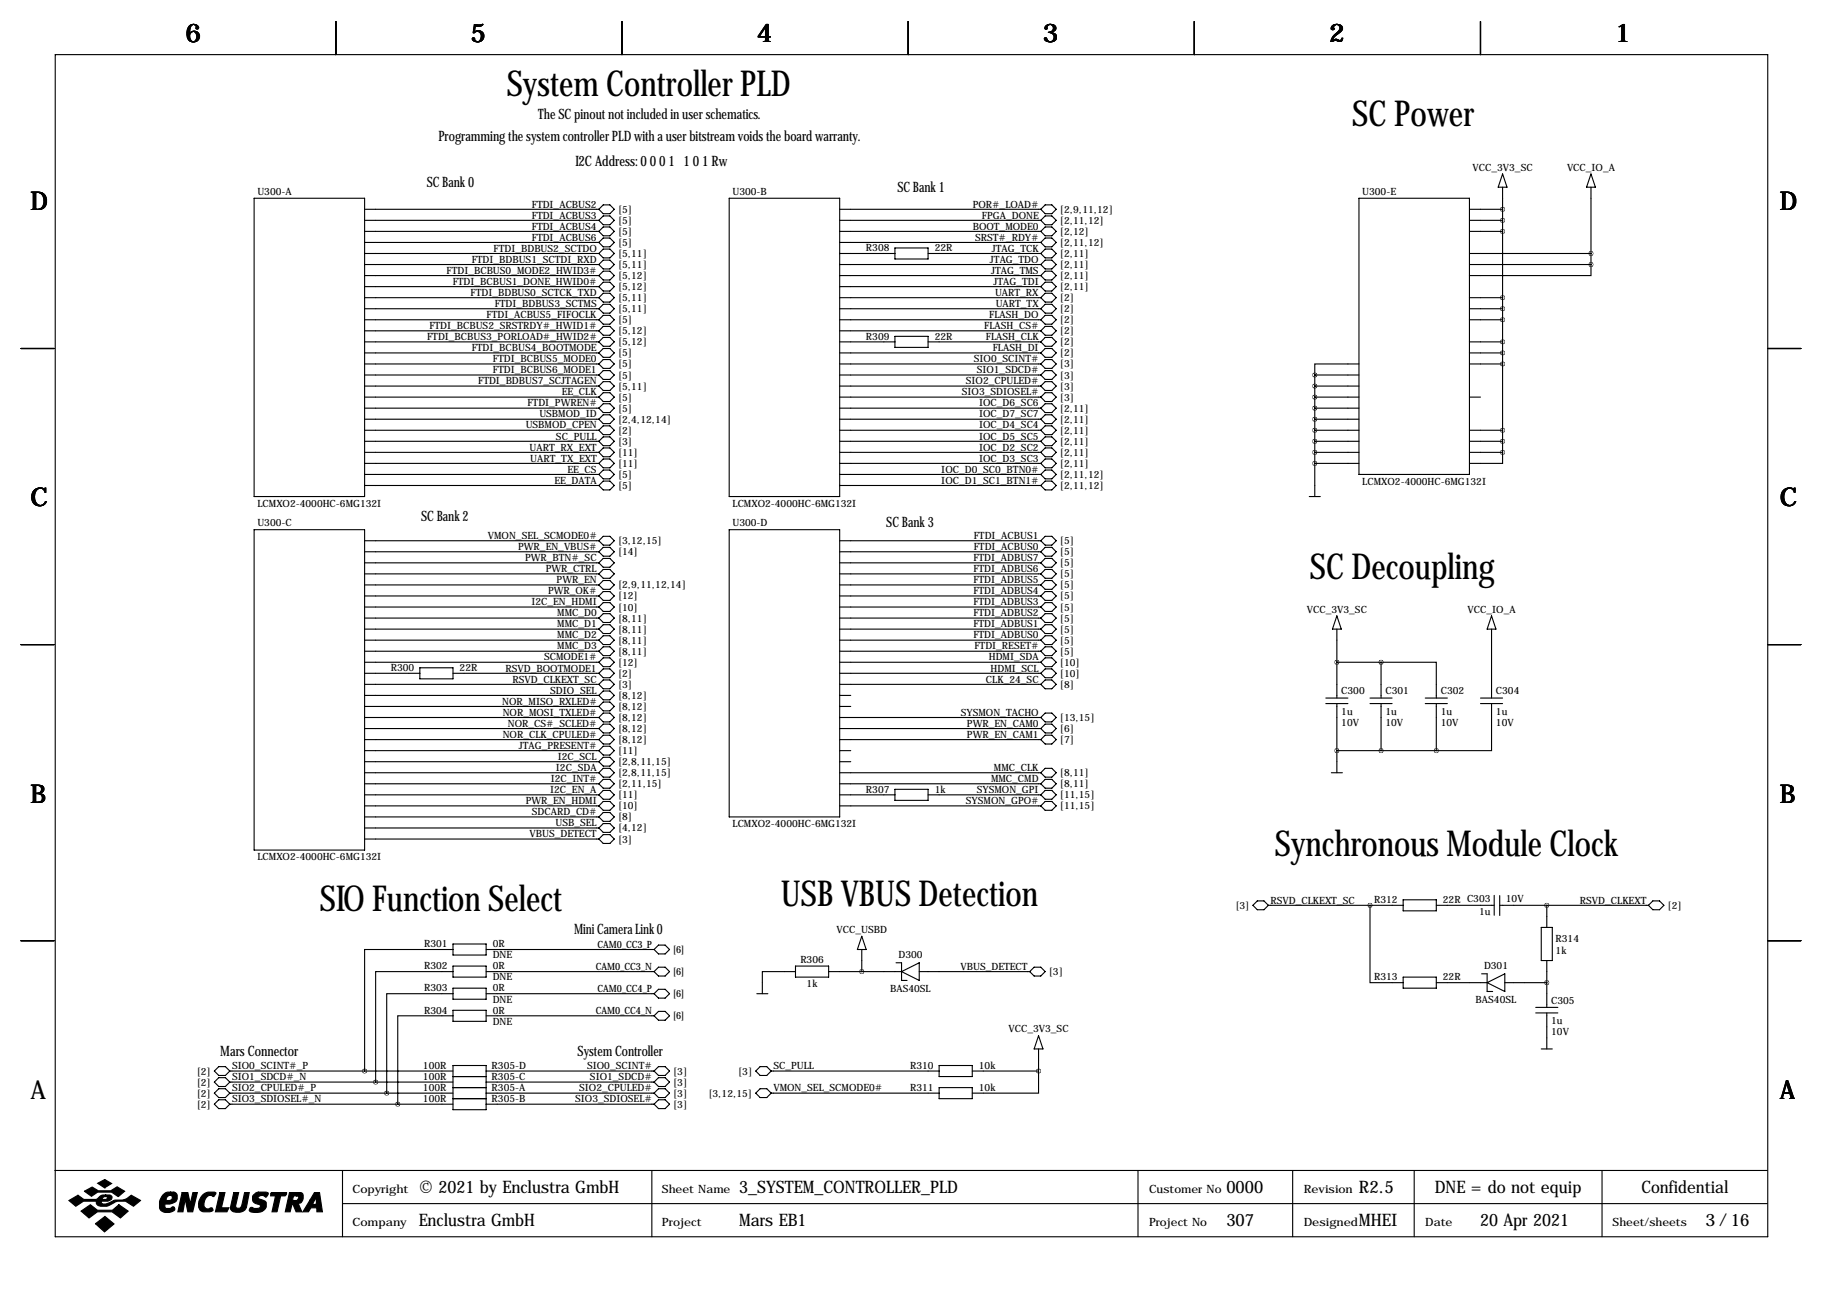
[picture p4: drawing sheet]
<svg xmlns="http://www.w3.org/2000/svg" width="419mm" height="297mm" viewBox="0 0 419 297" stroke-linecap="round" stroke-linejoin="round" font-family="sans-serif">
<g fill="none" stroke="#000" stroke-width=".25">
<path d="M12.7 12.6h393.7v271.7h-393.7zM77.2 4.9v7.7M143 4.9v7.7M208.8 4.9v7.7M274.6 4.9v7.7M340.4 4.9v7.7M345.4 40l1.1 3h-2.1zM365.8 40l1 3h-2.1zM58.4 45.6h25.4v68.6h-25.4zM83.8 58.3h53.9M83.8 48.1h53.9M83.8 50.7h53.9"/>
<path d="M83.8 53.2h53.9M83.8 55.7h53.9M138.7 47.1h1.5l1 1-1 1h-1.5l-1-1zM138.7 49.6h1.5l1 1.1-1 1h-1.5l-1-1zM138.7 52.2h1.5l1 1-1 1h-1.5l-1-1zM138.7 54.7h1.5l1 1-1 1.1h-1.5l-1-1.1zM138.7 57.3h1.5l1 1-1 1h-1.5l-1-1zM138.7 59.8h1.5l1 1-1 1h-1.5l-1-1zM167.6 45.6h25.4v68.6h-25.4zM193 58.3h12.7M193 48.1h46.3M193 50.7h46.3"/>
<path d="M193 53.2h46.3M193 55.7h46.3M205.7 57h7.7v2.5h-7.7zM213.4 58.3h25.9M239.3 48.1l1-1h1.5l1 1-1 1h-1.5zM239.3 50.7l1-1.1h1.5l1 1.1-1 1h-1.5zM239.3 53.2l1-1h1.5l1 1-1 1h-1.5zM239.3 55.7l1-1h1.5l1 1-1 1.1h-1.5zM239.3 58.3l1-1h1.5l1 1-1 1h-1.5zM312.4 45.6h25.4v63.5h-25.4zM337.8 58.3h28M337.8 48.1h7.6"/>
<path d="M337.8 50.7h7.6M337.8 53.2h7.6M345.4 43v61M365.8 43v17.8M83.8 78.6h53.9M83.8 60.8h53.9M83.8 63.4h53.9M83.8 65.9h53.9M83.8 68.4h53.9M83.8 71h53.9M83.8 73.5h53.9M83.8 76.1h53.9"/>
<path d="M138.7 62.3h1.5l1 1.1-1 1h-1.5l-1-1zM138.7 64.9h1.5l1 1-1 1h-1.5l-1-1zM138.7 67.4h1.5l1 1-1 1.1h-1.5l-1-1.1zM138.7 70h1.5l1 1-1 1h-1.5l-1-1zM138.7 72.5h1.5l1 1-1 1h-1.5l-1-1zM138.7 75h1.5l1 1.1-1 1h-1.5l-1-1zM138.7 77.6h1.5l1 1-1 1h-1.5l-1-1zM193 78.6h12.7M193 60.8h46.3M193 63.4h46.3M193 65.9h46.3M193 68.4h46.3"/>
<path d="M193 71h46.3M193 73.5h46.3M193 76.1h46.3M205.7 77.3h7.7v2.6h-7.7zM213.4 78.6h25.9M239.3 60.8l1-1h1.5l1 1-1 1h-1.5zM239.3 63.4l1-1.1h1.5l1 1.1-1 1h-1.5zM239.3 65.9l1-1h1.5l1 1-1 1h-1.5zM239.3 68.4l1-1h1.5l1 1-1 1.1h-1.5zM239.3 71l1-1h1.5l1 1-1 1h-1.5zM239.3 73.5l1-1h1.5l1 1-1 1h-1.5zM239.3 76.1l1-1.1h1.5l1 1.1-1 1h-1.5z"/>
<path d="M239.3 78.6l1-1h1.5l1 1-1 1h-1.5zM337.8 78.6h7.6M337.8 60.8h28M337.8 68.4h7.6M337.8 71h7.6M337.8 73.5h7.6M365.8 60.8v2.6h-28M4.8 80.1h7.6M83.8 81.1h53.9M83.8 83.7h53.9M83.8 86.2h53.9M83.8 88.8h53.9"/>
<path d="M83.8 91.3h53.9M83.8 93.8h53.9M83.8 96.4h53.9M83.8 98.9h53.9M137.7 81.1l1-1h1.5l1 1-1 1.1h-1.5zM138.7 82.7h1.5l1 1-1 1h-1.5l-1-1zM138.7 85.2h1.5l1 1-1 1h-1.5l-1-1zM138.7 87.7h1.5l1 1.1-1 1h-1.5l-1-1zM138.7 90.3h1.5l1 1-1 1h-1.5l-1-1zM138.7 92.8h1.5l1 1-1 1.1h-1.5l-1-1.1zM138.7 95.4h1.5l1 1-1 1h-1.5l-1-1zM138.7 97.9h1.5l1 1-1 1h-1.5l-1-1z"/>
<path d="M193 81.1h46.3M193 83.7h46.3M193 86.2h46.3M193 88.8h46.3M193 91.3h46.3M193 93.8h46.3M193 96.4h46.3M193 98.9h46.3M239.3 81.1l1-1h1.5l1 1-1 1.1h-1.5zM239.3 83.7l1-1h1.5l1 1-1 1h-1.5zM239.3 86.2l1-1h1.5l1 1-1 1h-1.5zM239.3 88.8l1-1.1h1.5l1 1.1-1 1h-1.5z"/>
<path d="M239.3 91.3l1-1h1.5l1 1-1 1h-1.5zM239.3 93.8l1-1h1.5l1 1-1 1.1h-1.5zM239.3 96.4l1-1h1.5l1 1-1 1h-1.5zM239.3 98.9l1-1h1.5l1 1-1 1h-1.5zM302.3 86.2h10.1M302.3 88.8h10.1M302.3 91.3h10.1M302.3 93.8h10.1M302.3 96.4h10.1M302.3 98.9h10.1M302.3 86.2v28M312.4 83.7h-10.1v2.5"/>
<path d="M337.8 81.1h7.6M337.8 83.7h7.6M337.8 91.3h2.6M337.8 98.9h7.6M406.4 80.1h7.6M83.8 101.5h53.9M83.8 104h53.9M83.8 106.5h53.9M83.8 109.1h53.9M83.8 111.6h53.9M137.7 101.5l1-1.1h1.5l1 1.1-1 1h-1.5zM138.7 103h1.5l1 1-1 1h-1.5l-1-1z"/>
<path d="M138.7 105.5h1.5l1 1-1 1.1h-1.5l-1-1.1zM138.7 108.1h1.5l1 1-1 1h-1.5l-1-1zM138.7 110.6h1.5l1 1-1 1h-1.5l-1-1zM193 101.5h46.3M193 104h46.3M193 106.5h46.3M193 109.1h46.3M193 111.6h46.3M239.3 104l1-1h1.5l1 1-1 1h-1.5zM239.3 106.5l1-1h1.5l1 1-1 1.1h-1.5zM239.3 109.1l1-1h1.5l1 1-1 1h-1.5zM239.3 111.6l1-1h1.5l1 1-1 1h-1.5z"/>
<path d="M240.3 100.4h1.5l1 1.1-1 1h-1.5l-1-1zM301 114.2h2.5M302.3 101.5h10.1M302.3 104h10.1M302.3 106.5h10.1M337.8 101.5h7.6M337.8 104h7.6M345.4 104v2.5h-7.6M58.4 121.8h25.4v73.6h-25.4zM83.8 124.3h53.9M83.8 126.9h53.9M83.8 129.4h53.9"/>
<path d="M83.8 131.9h53.9M83.8 134.5h53.9M83.8 137h53.9M83.8 139.6h53.9M137.7 124.3l1-1h1.5l1 1-1 1h-1.5zM137.7 126.9l1-1.1h1.5l1 1.1-1 1h-1.5zM137.7 129.4l1-1h1.5l1 1-1 1h-1.5zM137.7 131.9l1-1h1.5l1 1-1 1.1h-1.5zM137.7 134.5l1-1h1.5l1 1-1 1h-1.5zM137.7 137l1-1h1.5l1 1-1 1h-1.5zM137.7 139.6l1-1.1h1.5l1 1.1-1 1h-1.5zM167.6 121.8h25.4v66h-25.4z"/>
<path d="M193 124.3h46.3M193 126.9h46.3M193 129.4h46.3M193 131.9h46.3M193 134.5h46.3M193 137h46.3M193 139.6h46.3M239.3 129.4l1-1h1.5l1 1-1 1h-1.5zM240.3 123.3h1.5l1 1-1 1h-1.5l-1-1zM240.3 125.8h1.5l1 1.1-1 1h-1.5l-1-1zM240.3 130.9h1.5l1 1-1 1.1h-1.5l-1-1.1zM240.3 133.5h1.5l1 1-1 1h-1.5l-1-1z"/>
<path d="M240.3 136h1.5l1 1-1 1h-1.5l-1-1zM240.3 138.5h1.5l1 1.1-1 1h-1.5l-1-1zM4.8 148.2h7.6M83.8 154.8h12.7M83.8 142.1h53.9M83.8 144.6h53.9M83.8 147.2h53.9M83.8 149.7h53.9M83.8 152.3h53.9M83.8 157.3h53.9M83.8 159.9h53.9M96.5 153.5h7.6v2.6h-7.6z"/>
<path d="M104.1 154.8h33.6M137.7 154.8l1-1h1.5l1 1-1 1h-1.5zM137.7 142.1l1-1h1.5l1 1-1 1h-1.5zM137.7 144.6l1-1h1.5l1 1-1 1.1h-1.5zM137.7 157.3l1-1h1.5l1 1-1 1.1h-1.5zM138.7 146.2h1.5l1 1-1 1h-1.5l-1-1zM138.7 148.7h1.5l1 1-1 1h-1.5l-1-1zM138.7 151.2h1.5l1 1.1-1 1h-1.5l-1-1zM138.7 158.9h1.5l1 1-1 1h-1.5l-1-1zM193 154.8h46.3M193 142.1h46.3M193 144.6h46.3"/>
<path d="M193 147.2h46.3M193 149.7h46.3M193 152.3h46.3M193 157.3h46.3M193 159.9h2.6M239.3 154.8l1-1h1.5l1 1-1 1h-1.5zM239.3 142.1l1-1h1.5l1 1-1 1h-1.5zM239.3 152.3l1-1.1h1.5l1 1.1-1 1h-1.5zM240.3 146.2h1.5l1 1-1 1h-1.5l-1-1zM240.3 143.6h1.5l1 1-1 1.1h-1.5l-1-1.1zM240.3 148.7h1.5l1 1-1 1h-1.5l-1-1zM240.3 156.3h1.5l1 1-1 1.1h-1.5l-1-1.1z"/>
<path d="M307.3 141.6l1.1 3h-2.1zM307.3 152.3h10.2M307.3 144.6v15.9M317.5 152.3h12.7v8.2M317.5 152.3v8.2M342.9 141.6l1 3h-2zM342.9 144.6v15.9M406.4 148.2h7.6M83.8 162.4h53.9M83.8 165h53.9M83.8 167.5h53.9M83.8 170h53.9"/>
<path d="M83.8 172.6h53.9M83.8 175.1h53.9M83.8 177.7h53.9M137.7 165l1-1.1h1.5l1 1.1-1 1h-1.5zM137.7 175.1l1-1h1.5l1 1-1 1h-1.5zM137.7 167.5l1-1h1.5l1 1-1 1h-1.5zM138.7 161.4h1.5l1 1-1 1h-1.5l-1-1zM138.7 169h1.5l1 1-1 1.1h-1.5l-1-1.1zM138.7 171.6h1.5l1 1-1 1h-1.5l-1-1zM138.7 176.6h1.5l1 1.1-1 1h-1.5l-1-1zM193 162.4h2.6M193 165h46.3"/>
<path d="M193 167.5h46.3M193 170h46.3M193 172.6h2.6M193 175.1h2.6M193 177.7h46.3M239.3 167.5l1-1h1.5l1 1-1 1h-1.5zM239.3 177.7l1-1.1h1.5l1 1.1-1 1h-1.5zM239.3 165l1-1.1h1.5l1 1.1-1 1h-1.5zM239.3 170l1-1h1.5l1 1-1 1.1h-1.5zM304.8 160.5h5.1M304.8 161.8h5.1M306.1 177.7h2.5"/>
<path d="M307.3 172.6h22.9M307.3 161.8v15.9M315 160.5h5M315 161.8h5M317.5 161.8v10.8M327.7 160.5h5M327.7 161.8h5M330.2 161.8v10.8M340.4 160.5h5M340.4 161.8h5M342.9 161.8v10.8h-12.7M83.8 180.2h53.9"/>
<path d="M83.8 182.7h53.9M83.8 185.3h53.9M83.8 187.8h53.9M83.8 190.4h53.9M83.8 192.9h53.9M137.7 180.2l1-1h1.5l1 1-1 1h-1.5zM137.7 192.9l1-1h1.5l1 1-1 1h-1.5zM137.7 185.3l1-1h1.5l1 1-1 1h-1.5zM138.7 181.7h1.5l1 1-1 1.1h-1.5l-1-1.1zM138.7 189.3h1.5l1 1.1-1 1h-1.5l-1-1zM138.7 186.8h1.5l1 1-1 1h-1.5l-1-1zM193 180.2h46.3"/>
<path d="M193 182.7h12.7M193 185.3h46.3M205.7 181.5h7.7v2.5h-7.7zM213.4 182.7h25.9M239.3 180.2l1-1h1.5l1 1-1 1h-1.5zM240.3 181.7h1.5l1 1-1 1.1h-1.5l-1-1.1zM240.3 184.3h1.5l1 1-1 1h-1.5l-1-1zM4.8 216.3h7.6M104.1 218.3h-20.3v27.9M104.1 217h7.7v2.6h-7.7zM111.8 218.3h38.6M151.4 217.3h1.5l1 1-1 1h-1.5l-1-1z"/>
<path d="M198.1 215.3l1 3h-2zM198.1 218.3v5.1M288 208.1l1.1-1h1.5l1 1-1 1.1h-1.5zM291.6 208.1h31M315 208.1v17.8h7.6M322.6 206.9h7.6v2.5h-7.6zM330.2 208.1h13.3M343.5 205.9v4.5M344.8 208.1h34.2M344.8 205.9v4.6M354.3 213.2h2.6v7.6h-2.6zM355.6 208.1v5.1"/>
<path d="M379 208.1l1-1h1.5l1 1-1 1.1h-1.5zM406.4 216.3h7.6M104.1 223.4h-17.7v25.4M104.1 233.5h-12.7v20.4M104.1 228.5h-15.2v22.8M104.1 222.1h7.7v2.5h-7.7zM104.1 227.2h7.7v2.5h-7.7zM104.1 232.3h7.7v2.5h-7.7zM111.8 223.4h38.6M111.8 228.5h38.6M111.8 233.5h38.6M150.4 223.4l1-1h1.5l1 1-1 1h-1.5z"/>
<path d="M151.4 227.4h1.5l1 1.1-1 1h-1.5l-1-1zM151.4 232.5h1.5l1 1-1 1.1h-1.5l-1-1.1zM174 228.5h2.5M182.9 223.4h-7.6v5.1M182.9 222.1h7.6v2.5h-7.6zM190.5 223.4h16.8M206 221.3h1.3v4.1h1.2M207.3 223.4l4-2.1v4.1zM211.3 223.4h25.4M236.7 223.4l1-1h1.6l1 1-1 1h-1.6zM238.8 238.1l1 3.1h-2.1zM322.6 224.6h7.6v2.6h-7.6z"/>
<path d="M330.2 225.9h11.7M340.6 223.9h1.3v4.1h1.3M341.9 225.9l4-2v4.1zM345.9 225.9h9.7M353.1 231.6h5M353.1 232.9h5M355.6 220.8v10.8M355.6 232.9v8.3M49.3 246.2l1-1h1.5l1 1-1 1.1h-1.5zM49.3 251.3l1-1h1.5l1 1-1 1h-1.5zM49.3 248.8l1-1h1.5l1 1-1 1h-1.5zM49.3 253.9l1-1.1h1.5l1 1.1-1 1h-1.5z"/>
<path d="M52.8 246.2h51.3M52.8 248.8h51.3M52.8 251.3h51.3M52.8 253.9h51.3M104.1 245h7.7v10.1h-7.7zM104.1 247.5h7.7M104.1 250h7.7M104.1 252.6h7.7M111.8 246.2h38.6M111.8 248.8h38.6M111.8 251.3h38.6M111.8 253.9h38.6"/>
<path d="M150.4 246.2l1-1h1.5l1 1-1 1.1h-1.5zM150.4 253.9l1-1.1h1.5l1 1.1-1 1h-1.5zM150.4 251.3l1-1h1.5l1 1-1 1h-1.5zM150.4 248.8l1-1h1.5l1 1-1 1h-1.5zM174.8 245.2h1.5l1 1-1 1.1h-1.5l-1.1-1.1zM174.8 250.3h1.5l1 1-1 1h-1.5l-1.1-1zM177.3 246.2h38.6M177.3 251.3h38.6M215.9 245h7.6v2.5h-7.6zM215.9 250h7.6v2.6h-7.6zM223.5 246.2h15.3M238.8 246.2v5.1h-15.3"/>
<path d="M238.8 241.2v5M354.3 241.2h2.6M12.6 269.1h393.7M78.7 269.1v15.2M78.7 276.7h327.6M149.9 269.1v15.2M261.6 269.1v15.2M297.2 269.1v15.2M325.1 269.1v15.2M368.3 269.1v15.2"/>
</g>
<g fill="#000" stroke="#000" stroke-width=".25">
<path d="M15.8 276l2.1-1.2 1.4 1h2.8l.3-.2a1.77 1.77 0 0 1 1.9-.9v.4l-.6 .2-.2 .5h.9l.3-.6-.4-.1v-.4h.9a.59 .59 0 0 1 .6 .7l-.2 .4-.8 .4h-1.4l-.1 .1 .1 .4a3.2 3.2 0 0 0 2.7-.7l.3-.1a4 4 0 0 0 3.8-1.1l2.1 1.2-1.6 1.3a4 4 0 0 0-5.5-.2 2.66 2.66 0 0 1-2.9-.2l-.1-.7h-3l-1.8 1.1zM19.4 273.9l1.8-1 1.4 .9h2.9l1.4-.9 1.8 1-1.5 1.2-1.5-1h-3.2l-1.5 .9zM22.5 272l1.6-.8 1.6 .9-1.6 1zM18.6 278.4l2.2-1.4 1.6 1.2h3.5l1.4-1.2 2.2 1.4-1.8 1.6-1.9-1.4h-3.4l-1.9 1.4zM37.4 274.7a1.75 1.75 0 0 1 1.8-.6v.7a.82 .82 0 0 0-.8 1.2h.6a.6 .6 0 0 0 .6-.5 .6 .6 0 0 0-.4-.7v-.7h.8l.5 .3a1.61 1.61 0 0 1 0 1.7 1.61 1.61 0 0 1-1.5 .7h-1v.9l.2 .1h.9l.7-.4 .4 .4a1.06 1.06 0 0 1-1.3 1 1.82 1.82 0 0 1-2.2-1.1 3.5 3.5 0 0 1 .7-3zM41.9 274.2h1.3l.5 2.6 .6-2.6h1.1l-1.1 4.4h-1.1l-.6-2.9-.5 2.9h-1.2zM46.7 274.6a2.78 2.78 0 0 1 2.9-.4l-.4 .9a1.32 1.32 0 0 0-2.1 .8l-.2 .8a.98 .98 0 0 0 1.1 1.2 .55 .55 0 0 1 .6-.2 .55 .55 0 0 1 .4 .6l-.7 .3-1.8-.1a1.79 1.79 0 0 1-.8-2.3zM50.5 274.2h1.2l-.8 3.5h1.7l-.4 .9h-2.7zM53.7 274.2h1.2l-.7 3.1a.73 .73 0 0 0 .7 .5 .73 .73 0 0 0 .7-.6l.6-3h1.1l-.7 3.4a2.28 2.28 0 0 1-3.6 .4v-.4zM58.3 274.7l.8-.6h2.1l.5 .2v.2l-.6 .7a.96 .96 0 0 0-1-.4 .96 .96 0 0 0-.8 .6l1.7 .8a1.71 1.71 0 0 1-.1 1.8 1.71 1.71 0 0 1-1.7 .8l-1.4-.2a.51 .51 0 0 1-.4-.7 .51 .51 0 0 1 .8-.2l1 .1a.52 .52 0 0 0 .6-.2 .52 .52 0 0 0-.2-.7 1.39 1.39 0 0 1-1.4-.6 1.39 1.39 0 0 1 .1-1.6zM62.2 274.4l.2-.2h3.5l-.1 .4-.3 .3h-1l-.8 3.7h-1.2l.8-3.7h-1.1zM66.5 274.2h1.7v.7h-.7l-.2 1.1h.9l.3-.3a.44 .44 0 0 0 .1-.5 .44 .44 0 0 0-.4-.3v-.7h1l.3 .2 .2 .3v.9a1.03 1.03 0 0 1-1.2 1l.9 2h-1.3l-.8-1.8h-.1l-.5 1.8h-1.1z"/>
<path d="M72.3 274.2h1.2l.6 4.4h-1.3v-.9h-1.3l-.6 .9h-1.3l1.7-2.7h1l-.4 .8 .2 .2h.4l.2-.2v-1.5l-.4 .7h-1zM21.9 281.3l2.2-1.6 2.1 1.7-2.2 1.8z"/>
</g>
<path d="M198.1 223.4a.05 .05 0 0 0 .1 0 .05 .05 0 0 0-.1 0zM302.2 96.4a.05 .05 0 0 0 .1 0 .05 .05 0 0 0-.1 0zM302.2 93.8a.05 .05 0 0 0 .1 0 .05 .05 0 0 0-.1 0zM302.2 91.3a.05 .05 0 0 0 .1 0 .05 .05 0 0 0-.1 0zM302.2 88.8a.05 .05 0 0 0 .1 0 .05 .05 0 0 0-.1 0zM302.2 86.2a.05 .05 0 0 0 .1 0 .05 .05 0 0 0-.1 0zM345.4 53.2a.05 .05 0 0 0 .1 0 .05 .05 0 0 0-.1 0zM345.4 50.7a.05 .05 0 0 0 .1 0 .05 .05 0 0 0-.1 0zM345.4 48.1a.05 .05 0 0 0 .1 0 .05 .05 0 0 0-.1 0zM307.3 172.6a.05 .05 0 0 0 .1 0 .05 .05 0 0 0-.1 0zM307.3 152.3a.05 .05 0 0 0 .1 0 .05 .05 0 0 0-.1 0zM302.2 98.9a.05 .05 0 0 0 .1 0 .05 .05 0 0 0-.1 0zM302.2 101.5a.05 .05 0 0 0 .1 0 .05 .05 0 0 0-.1 0zM302.2 104a.05 .05 0 0 0 .1 0 .05 .05 0 0 0-.1 0zM302.2 106.5a.05 .05 0 0 0 .1 0 .05 .05 0 0 0-.1 0zM345.4 104a.05 .05 0 0 0 .1 0 .05 .05 0 0 0-.1 0zM345.4 101.5a.05 .05 0 0 0 .1 0 .05 .05 0 0 0-.1 0zM345.4 98.9a.05 .05 0 0 0 .1 0 .05 .05 0 0 0-.1 0zM365.7 58.3a.05 .05 0 0 0 .1 0 .05 .05 0 0 0-.1 0zM365.7 60.8a.05 .05 0 0 0 .1 0 .05 .05 0 0 0-.1 0zM345.4 68.4a.05 .05 0 0 0 .1 0 .05 .05 0 0 0-.1 0zM345.4 71a.05 .05 0 0 0 .1 0 .05 .05 0 0 0-.1 0zM345.4 73.5a.05 .05 0 0 0 .1 0 .05 .05 0 0 0-.1 0zM345.4 78.6a.05 .05 0 0 0 .1 0 .05 .05 0 0 0-.1 0zM345.4 81.1a.05 .05 0 0 0 .1 0 .05 .05 0 0 0-.1 0zM345.4 83.7a.05 .05 0 0 0 .1 0 .05 .05 0 0 0-.1 0zM314.9 208.1a.05 .05 0 0 0 .1 0 .05 .05 0 0 0-.1 0zM91.4 253.9a.05 .05 0 0 0 .1 0 .05 .05 0 0 0-.1 0zM86.3 248.8a.05 .05 0 0 0 .1 0 .05 .05 0 0 0-.1 0zM83.8 246.2a.05 .05 0 0 0 .1 0 .05 .05 0 0 0-.1 0zM238.7 246.2a.05 .05 0 0 0 .1 0 .05 .05 0 0 0-.1 0z" fill="#000" stroke="#000" stroke-width="1"/>
<g font-size="8.2">
<text x="116.5" y="22">System Controller PLD</text>
<text x="310.8" y="29.1">SC Power</text>
<text x="301.1" y="133.2">SC Decoupling</text>
<text x="293.1" y="196.7">Synchronous Module Clock</text>
<text x="73.5" y="209.4">SIO Function Select</text>
<text x="179.5" y="208.4">USB VBUS Detection</text>
</g>
<g font-size="5.9">
<text x="42.7" y="9.8">6</text>
<text x="108.2" y="9.8">5</text>
<text x="174" y="9.8">4</text>
<text x="239.8" y="9.8">3</text>
<text x="305.6" y="9.8">2</text>
<text x="371.3" y="9.8">1</text>
<text x="7" y="48.4">D</text>
<text x="409.2" y="48.4">D</text>
<text x="7" y="116.4">C</text>
<text x="409.2" y="116.4">C</text>
<text x="7" y="184.5">B</text>
<text x="409.2" y="184.5">B</text>
<text x="7" y="252.6">A</text>
<text x="409.2" y="252.6">A</text>
</g>
<g font-size="4">
<text x="96.3" y="274.2">© 2021 by Enclustra GmbH</text>
<text x="169.9" y="274.2">3_SYSTEM_CONTROLLER_PLD</text>
<text x="281.9" y="274.2">0000</text>
<text x="312.4" y="274.2">R2.5</text>
<text x="329.8" y="274.2">DNE = do not equip</text>
<text x="377.3" y="274.2">Confidential</text>
<text x="96.3" y="281.8">Enclustra GmbH</text>
<text x="169.9" y="281.8">Mars EB1</text>
<text x="281.9" y="281.8">307</text>
<text x="312.4" y="281.8">MHEI</text>
<text x="340.3" y="281.8">20 Apr 2021</text>
<text x="392.1" y="281.8">3/16</text>
</g>
<g font-size="3.3">
<text x="123.7" y="27.4">The SC pinout not included in user schematics.</text>
<text x="100.8" y="32.5">Programming the system controller PLD with a user bitstream voids the board warranty.</text>
<text x="132.3" y="38.1">I2C Address: 0 0 0 1 1 0 1 Rw</text>
<text x="98.1" y="43">SC Bank 0</text>
<text x="206.3" y="44.1">SC Bank 1</text>
<text x="96.8" y="119.7">SC Bank 2</text>
<text x="203.8" y="121.3">SC Bank 3</text>
<text x="132" y="214.7">Mini Camera Link 0</text>
<text x="50.6" y="242.7">Mars Connector</text>
<text x="132.8" y="242.7">System Controller</text>
</g>
<g font-size="2.6">
<text x="81" y="274.2">Copyright</text>
<text x="152.1" y="274.2">Sheet Name</text>
<text x="264.2" y="274.2">Customer No</text>
<text x="299.7" y="274.2">Revision</text>
<text x="81" y="281.8">Company</text>
<text x="152.1" y="281.8">Project</text>
<text x="264.2" y="281.8">Project No</text>
<text x="299.7" y="281.8">Designed</text>
<text x="327.7" y="281.8">Date</text>
<text x="370.7" y="281.8">Sheet/sheets</text>
</g>
<g font-size="2.3">
<text x="338.5" y="39.2">VCC_3V3_SC</text>
<text x="360.2" y="39.2">VCC_IO_A</text>
<text x="59.2" y="44.8">U300-A</text>
<text x="122.3" y="47.7">FTDI_ACBUS2</text>
<text x="168.4" y="44.8">U300-B</text>
<text x="223.6" y="47.7">POR#_LOAD#</text>
<text x="313.2" y="44.8">U300-E</text>
<text x="122.3" y="50.3">FTDI_ACBUS3</text>
<text x="122.3" y="52.8">FTDI_ACBUS4</text>
<text x="142.1" y="48.9">[5]</text>
<text x="142.1" y="51.5">[5]</text>
<text x="223.6" y="52.8">BOOT_MODE0</text>
<text x="225.8" y="50.3">FPGA_DONE</text>
<text x="243.7" y="48.9">[2,9,11,12]</text>
<text x="243.7" y="51.5">[2,11,12]</text>
<text x="113.5" y="57.9">FTDI_BDBUS2_SCTDO</text>
<text x="122.3" y="55.3">FTDI_ACBUS6</text>
<text x="142.1" y="54">[5]</text>
<text x="142.1" y="56.5">[5]</text>
<text x="142.1" y="59.1">[5,11]</text>
<text x="199.1" y="57.8">R308</text>
<text x="214.9" y="57.8">22R</text>
<text x="224.2" y="55.3">SRST#_RDY#</text>
<text x="228" y="57.9">JTAG_TCK</text>
<text x="243.7" y="54">[2,12]</text>
<text x="243.7" y="56.5">[2,11,12]</text>
<text x="243.7" y="59.1">[2,11]</text>
<text x="102.7" y="63">FTDI_BCBUS0_MODE2_HWID3#</text>
<text x="104.1" y="65.5">FTDI_BCBUS1_DONE_HWID0#</text>
<text x="108.5" y="60.4">FTDI_BDBUS1_SCTDI_RXD</text>
<text x="142.1" y="61.6">[5,11]</text>
<text x="142.1" y="64.2">[5,12]</text>
<text x="227.6" y="60.4">JTAG_TDO</text>
<text x="227.8" y="63">JTAG_TMS</text>
<text x="228.4" y="65.5">JTAG_TDI</text>
<text x="243.7" y="61.6">[2,11]</text>
<text x="243.7" y="64.2">[2,11]</text>
<text x="108.2" y="68">FTDI_BDBUS0_SCTCK_TXD</text>
<text x="113.7" y="70.6">FTDI_BDBUS3_SCTMS</text>
<text x="142.1" y="66.7">[5,12]</text>
<text x="142.1" y="69.2">[5,11]</text>
<text x="142.1" y="71.8">[5,11]</text>
<text x="228.8" y="68">UART_RX</text>
<text x="228.9" y="70.6">UART_TX</text>
<text x="243.7" y="66.7">[2,11]</text>
<text x="243.7" y="69.2">[2]</text>
<text x="243.7" y="71.8">[2]</text>
<text x="98.7" y="75.7">FTDI_BCBUS2_SRSTRDY#_HWID1#</text>
<text x="111.9" y="73.1">FTDI_ACBUS5_FIFOCLK</text>
<text x="142.1" y="74.3">[5]</text>
<text x="142.1" y="76.9">[5,12]</text>
<text x="226.3" y="75.7">FLASH_CS#</text>
<text x="227.4" y="73.1">FLASH_DO</text>
<text x="243.7" y="74.3">[2]</text>
<text x="243.7" y="76.9">[2]</text>
<text x="98.2" y="78.2">FTDI_BCBUS3_PORLOAD#_HWID2#</text>
<text x="108.5" y="80.7">FTDI_BCBUS4_BOOTMODE</text>
<text x="113.3" y="83.3">FTDI_BCBUS5_MODE0</text>
<text x="142.1" y="79.4">[5,12]</text>
<text x="142.1" y="81.9">[5]</text>
<text x="199.1" y="78.1">R309</text>
<text x="214.9" y="78.1">22R</text>
<text x="223.9" y="83.3">SIO0_SCINT#</text>
<text x="226.7" y="78.2">FLASH_CLK</text>
<text x="228.2" y="80.7">FLASH_DI</text>
<text x="243.7" y="79.4">[2]</text>
<text x="243.7" y="81.9">[2]</text>
<text x="109.9" y="88.4">FTDI_BDBUS7_SCJTAGEN</text>
<text x="113.3" y="85.8">FTDI_BCBUS6_MODE1</text>
<text x="142.1" y="84.5">[5]</text>
<text x="142.1" y="87">[5]</text>
<text x="142.1" y="89.6">[5,11]</text>
<text x="222" y="88.4">SIO2_CPULED#</text>
<text x="224.5" y="85.8">SIO1_SDCD#</text>
<text x="243.7" y="89.6">[3]</text>
<text x="243.7" y="84.5">[3]</text>
<text x="243.7" y="87">[3]</text>
<text x="121.3" y="93.4">FTDI_PWREN#</text>
<text x="124" y="96">USBMOD_ID</text>
<text x="129.1" y="90.9">EE_CLK</text>
<text x="142.1" y="92.1">[5]</text>
<text x="142.1" y="94.6">[5]</text>
<text x="221.1" y="90.9">SIO3_SDIOSEL#</text>
<text x="225.1" y="93.4">IOC_D6_SC6</text>
<text x="225.1" y="96">IOC_D7_SC7</text>
<text x="243.7" y="92.1">[3]</text>
<text x="243.7" y="94.6">[2,11]</text>
<text x="120.9" y="98.5">USBMOD_CPEN</text>
<text x="127.8" y="101.1">SC_PULL</text>
<text x="142.1" y="97.2">[2,4,12,14]</text>
<text x="142.1" y="99.7">[2]</text>
<text x="225.1" y="98.5">IOC_D4_SC4</text>
<text x="225.1" y="101.1">IOC_D5_SC5</text>
<text x="243.7" y="99.7">[2,11]</text>
<text x="243.7" y="97.2">[2,11]</text>
<text x="121.8" y="103.6">UART_RX_EXT</text>
<text x="121.9" y="106.1">UART_TX_EXT</text>
<text x="142.1" y="104.8">[11]</text>
<text x="142.1" y="107.3">[11]</text>
<text x="142.1" y="102.3">[3]</text>
<text x="225.1" y="103.6">IOC_D2_SC2</text>
<text x="225.1" y="106.1">IOC_D3_SC3</text>
<text x="243.7" y="102.3">[2,11]</text>
<text x="243.7" y="104.8">[2,11]</text>
<text x="243.7" y="107.3">[2,11]</text>
<text x="127.5" y="111.2">EE_DATA</text>
<text x="130.5" y="108.7">EE_CS</text>
<text x="142.1" y="109.9">[5]</text>
<text x="142.1" y="112.4">[5]</text>
<text x="216.4" y="108.7">IOC_D0_SC0_BTN0#</text>
<text x="216.4" y="111.2">IOC_D1_SC1_BTN1#</text>
<text x="243.7" y="109.9">[2,11,12]</text>
<text x="243.7" y="112.4">[2,11,12]</text>
<text x="313.2" y="111.5">LCMXO2-4000HC-6MG132I</text>
<text x="59.2" y="116.5">LCMXO2-4000HC-6MG132I</text>
<text x="168.4" y="116.5">LCMXO2-4000HC-6MG132I</text>
<text x="59.2" y="121">U300-C</text>
<text x="112.2" y="123.9">VMON_SEL_SCMODE0#</text>
<text x="142.1" y="125.1">[3,12,15]</text>
<text x="168.4" y="121">U300-D</text>
<text x="223.9" y="123.9">FTDI_ACBUS1</text>
<text x="243.7" y="125.1">[5]</text>
<text x="119.1" y="126.5">PWR_EN_VBUS#</text>
<text x="120.7" y="129">PWR_BTN#_SC</text>
<text x="125.5" y="131.5">PWR_CTRL</text>
<text x="142.1" y="127.7">[14]</text>
<text x="223.8" y="129">FTDI_ADBUS7</text>
<text x="223.8" y="131.5">FTDI_ADBUS6</text>
<text x="223.9" y="126.5">FTDI_ACBUS0</text>
<text x="243.7" y="127.7">[5]</text>
<text x="243.7" y="130.2">[5]</text>
<text x="126" y="136.6">PWR_OK#</text>
<text x="128" y="134.1">PWR_EN</text>
<text x="142.1" y="135.3">[2,9,11,12,14]</text>
<text x="142.1" y="137.8">[12]</text>
<text x="223.8" y="134.1">FTDI_ADBUS5</text>
<text x="223.8" y="136.6">FTDI_ADBUS4</text>
<text x="243.7" y="132.7">[5]</text>
<text x="243.7" y="135.3">[5]</text>
<text x="243.7" y="137.8">[5]</text>
<text x="122.2" y="139.2">I2C_EN_HDMI</text>
<text x="128.1" y="141.7">MMC_D0</text>
<text x="142.1" y="140.4">[10]</text>
<text x="142.1" y="142.9">[8,11]</text>
<text x="223.8" y="139.2">FTDI_ADBUS3</text>
<text x="223.8" y="141.7">FTDI_ADBUS2</text>
<text x="243.7" y="140.4">[5]</text>
<text x="243.7" y="142.9">[5]</text>
<text x="300.4" y="140.8">VCC_3V3_SC</text>
<text x="337.4" y="140.8">VCC_IO_A</text>
<text x="128.1" y="144.2">MMC_D1</text>
<text x="128.1" y="146.8">MMC_D2</text>
<text x="128.1" y="149.3">MMC_D3</text>
<text x="142.1" y="145.4">[8,11]</text>
<text x="142.1" y="148">[8,11]</text>
<text x="223.8" y="144.2">FTDI_ADBUS1</text>
<text x="223.8" y="146.8">FTDI_ADBUS0</text>
<text x="224" y="149.3">FTDI_RESET#</text>
<text x="243.7" y="145.4">[5]</text>
<text x="243.7" y="148">[5]</text>
<text x="89.9" y="154.3">R300</text>
<text x="105.7" y="154.3">22R</text>
<text x="116.2" y="154.4">RSVD_BOOTMODE1</text>
<text x="125.1" y="151.9">SCMODE1#</text>
<text x="142.1" y="155.6">[2]</text>
<text x="142.1" y="150.5">[8,11]</text>
<text x="142.1" y="153.1">[12]</text>
<text x="227.3" y="151.9">HDMI_SDA</text>
<text x="227.7" y="154.4">HDMI_SCL</text>
<text x="243.7" y="150.5">[5]</text>
<text x="243.7" y="153.1">[10]</text>
<text x="243.7" y="155.6">[10]</text>
<text x="117.8" y="156.9">RSVD_CLKEXT_SC</text>
<text x="126.5" y="159.5">SDIO_SEL</text>
<text x="142.1" y="158.1">[3]</text>
<text x="142.1" y="160.7">[8,12]</text>
<text x="226.7" y="156.9">CLK_24_SC</text>
<text x="243.7" y="158.1">[8]</text>
<text x="308.4" y="159.6">C300</text>
<text x="318.5" y="159.6">C301</text>
<text x="331.2" y="159.6">C302</text>
<text x="343.9" y="159.6">C304</text>
<text x="115.5" y="162">NOR_MISO_RXLED#</text>
<text x="115.6" y="164.6">NOR_MOSI_TXLED#</text>
<text x="116.7" y="167.1">NOR_CS#_SCLED#</text>
<text x="142.1" y="163.2">[8,12]</text>
<text x="142.1" y="165.8">[8,12]</text>
<text x="220.9" y="164.6">SYSMON_TACHO</text>
<text x="222.3" y="167.1">PWR_EN_CAM0</text>
<text x="243.7" y="165.8">[13,15]</text>
<text x="308.4" y="164.3">1u</text>
<text x="308.4" y="166.8">10V</text>
<text x="318.5" y="164.3">1u</text>
<text x="318.5" y="166.8">10V</text>
<text x="331.2" y="164.3">1u</text>
<text x="331.2" y="166.8">10V</text>
<text x="343.9" y="164.3">1u</text>
<text x="343.9" y="166.8">10V</text>
<text x="115.6" y="169.6">NOR_CLK_CPULED#</text>
<text x="119.3" y="172.2">JTAG_PRESENT#</text>
<text x="142.1" y="168.3">[8,12]</text>
<text x="142.1" y="170.8">[8,12]</text>
<text x="142.1" y="173.4">[11]</text>
<text x="222.3" y="169.6">PWR_EN_CAM1</text>
<text x="243.7" y="170.8">[7]</text>
<text x="243.7" y="168.3">[6]</text>
<text x="126.6" y="179.8">I2C_INT#</text>
<text x="127.8" y="177.3">I2C_SDA</text>
<text x="128.2" y="174.7">I2C_SCL</text>
<text x="142.1" y="175.9">[2,8,11,15]</text>
<text x="142.1" y="178.5">[2,8,11,15]</text>
<text x="227.8" y="179.8">MMC_CMD</text>
<text x="228.5" y="177.3">MMC_CLK</text>
<text x="243.7" y="178.5">[8,11]</text>
<text x="120.9" y="184.9">PWR_EN_HDMI</text>
<text x="126.5" y="182.3">I2C_EN_A</text>
<text x="142.1" y="181">[2,11,15]</text>
<text x="142.1" y="183.5">[11]</text>
<text x="199.1" y="182.2">R307</text>
<text x="214.9" y="182.2">1k</text>
<text x="222" y="184.9">SYSMON_GPO#</text>
<text x="224.5" y="182.3">SYSMON_GPI</text>
<text x="243.7" y="183.5">[11,15]</text>
<text x="243.7" y="181">[8,11]</text>
<text x="122.3" y="187.4">SDCARD_CD#</text>
<text x="127.7" y="190">USB_SEL</text>
<text x="142.1" y="191.2">[4,12]</text>
<text x="142.1" y="188.6">[8]</text>
<text x="142.1" y="186.1">[10]</text>
<text x="168.4" y="190.2">LCMXO2-4000HC-6MG132I</text>
<text x="243.7" y="186.1">[11,15]</text>
<text x="59.2" y="197.8">LCMXO2-4000HC-6MG132I</text>
<text x="121.8" y="192.5">VBUS_DETECT</text>
<text x="142.1" y="193.7">[3]</text>
<text x="284" y="208.9">[3]</text>
<text x="292.1" y="207.7">RSVD_CLKEXT_SC</text>
<text x="315.9" y="207.6">R312</text>
<text x="331.7" y="207.6">22R C303</text>
<text x="346.2" y="207.4">10V</text>
<text x="363.2" y="207.7">RSVD_CLKEXT</text>
<text x="383.4" y="208.9">[2]</text>
<text x="192.3" y="214.5">VCC_USBD</text>
<text x="340.1" y="210.3">1u</text>
<text x="97.5" y="217.8">R301</text>
<text x="113.3" y="217.8">0R</text>
<text x="113.3" y="220.3">DNE</text>
<text x="137.4" y="217.9">CAM0_CC3_P</text>
<text x="154.8" y="219.1">[6]</text>
<text x="184" y="221.3">R306</text>
<text x="206.6" y="220.3">D300</text>
<text x="357.6" y="216.5">R314</text>
<text x="357.6" y="219.4">1k</text>
<text x="97.5" y="222.9">R302</text>
<text x="97.5" y="228">R303</text>
<text x="113.3" y="222.9">0R</text>
<text x="113.3" y="225.4">DNE</text>
<text x="113.3" y="228">0R</text>
<text x="137" y="223">CAM0_CC3_N</text>
<text x="154.8" y="224.1">[6]</text>
<text x="185.4" y="227">1k</text>
<text x="220.8" y="223">VBUS_DETECT</text>
<text x="241.1" y="224.2">[3]</text>
<text x="315.9" y="225.4">R313</text>
<text x="331.7" y="225.4">22R</text>
<text x="341.2" y="222.9">D301</text>
<text x="97.5" y="233">R304</text>
<text x="113.3" y="230.5">DNE</text>
<text x="113.3" y="233">0R</text>
<text x="137" y="233.1">CAM0_CC4_N</text>
<text x="137.4" y="228.1">CAM0_CC4_P</text>
<text x="154.8" y="229.2">[6]</text>
<text x="204.6" y="228">BAS40SL</text>
<text x="339.2" y="230.6">BAS40SL</text>
<text x="356.6" y="230.7">C305</text>
<text x="113.3" y="235.6">DNE</text>
<text x="154.8" y="234.3">[6]</text>
<text x="231.9" y="237.3">VCC_3V3_SC</text>
<text x="356.6" y="235.4">1u</text>
<text x="356.6" y="237.9">10V</text>
<text x="53.3" y="245.8">SIO0_SCINT#_P</text>
<text x="97.2" y="245.7">100R</text>
<text x="113" y="245.7">R305-D</text>
<text x="135" y="245.8">SIO0_SCINT#</text>
<text x="177.8" y="245.8">SC_PULL</text>
<text x="209.2" y="245.7">R310</text>
<text x="225" y="245.7">10k</text>
<text x="45.3" y="247">[2]</text>
<text x="45.3" y="249.6">[2]</text>
<text x="53.3" y="248.4">SIO1_SDCD#_N</text>
<text x="53.3" y="250.9">SIO2_CPULED#_P</text>
<text x="97.2" y="248.3">100R</text>
<text x="97.2" y="250.8">100R</text>
<text x="113" y="248.3">R305-C</text>
<text x="113" y="250.8">R305-A</text>
<text x="133.1" y="250.9">SIO2_CPULED#</text>
<text x="135.6" y="248.4">SIO1_SDCD#</text>
<text x="154.8" y="247">[3]</text>
<text x="154.8" y="249.6">[3]</text>
<text x="169.7" y="247">[3]</text>
<text x="177.8" y="250.9">VMON_SEL_SCMODE0#</text>
<text x="209.2" y="250.8">R311</text>
<text x="225" y="250.8">10k</text>
<text x="45.3" y="252.1">[2]</text>
<text x="45.3" y="254.7">[2]</text>
<text x="53.3" y="253.5">SIO3_SDIOSEL#_N</text>
<text x="97.2" y="253.4">100R</text>
<text x="113" y="253.4">R305-B</text>
<text x="132.2" y="253.5">SIO3_SDIOSEL#</text>
<text x="154.8" y="254.7">[3]</text>
<text x="154.8" y="252.1">[3]</text>
<text x="162.9" y="252.1">[3,12,15]</text>
</g>
</svg>
